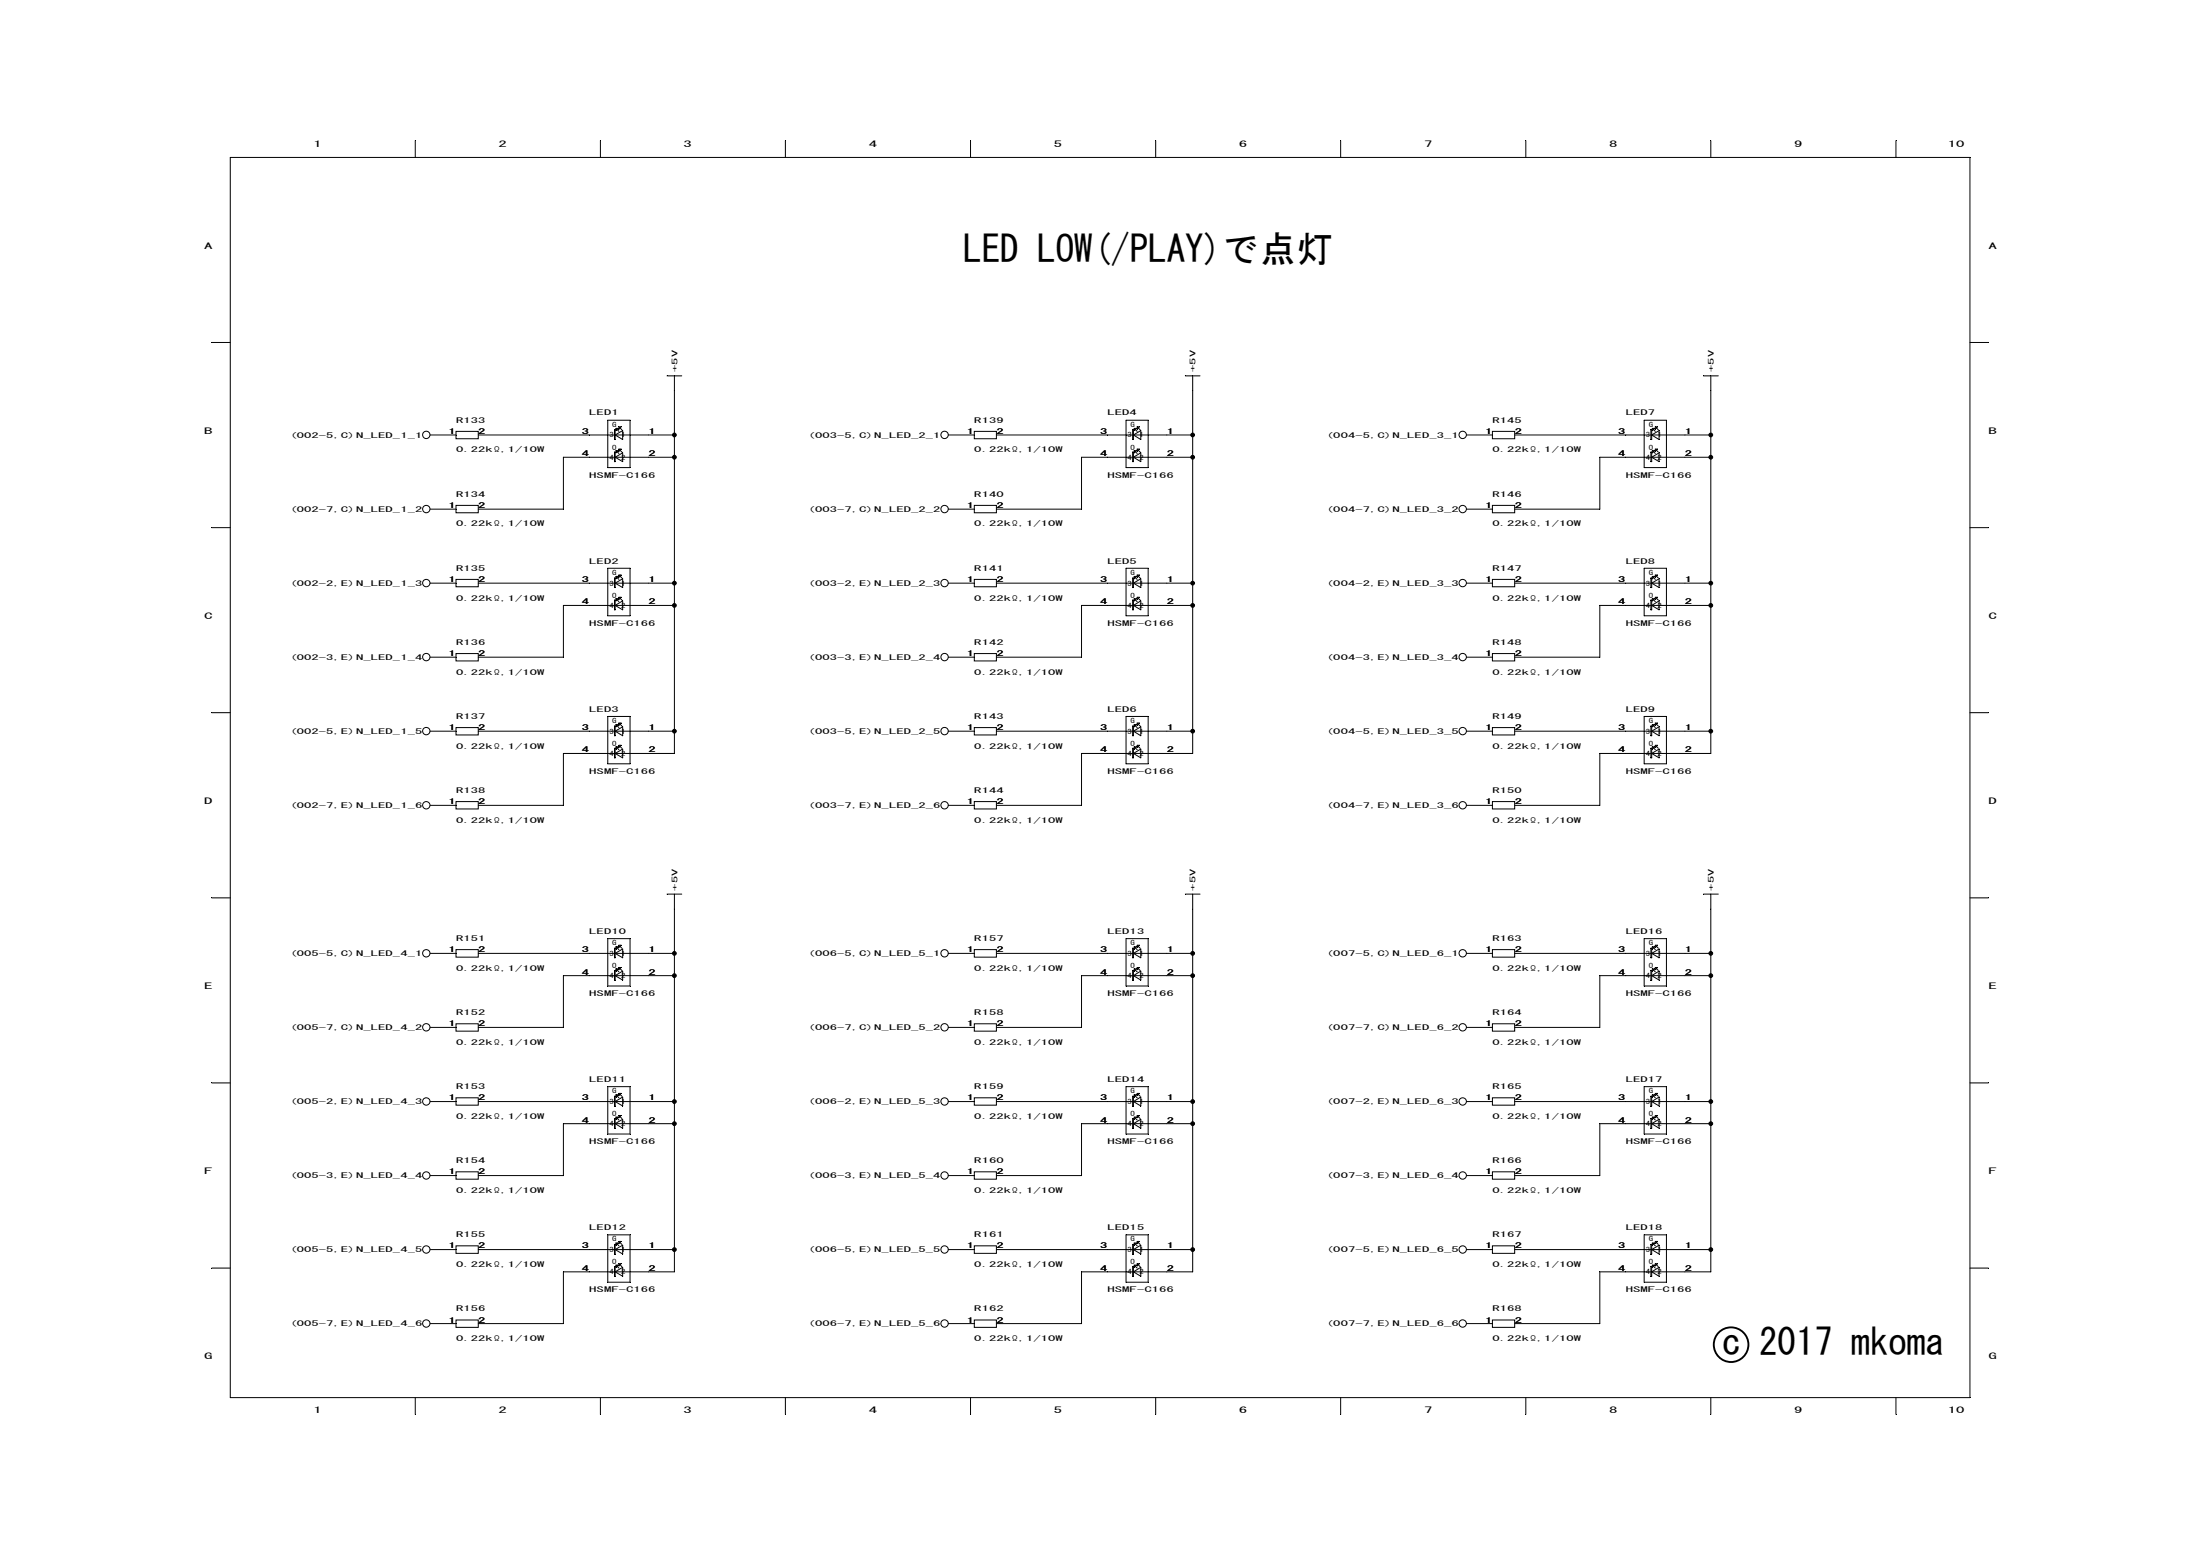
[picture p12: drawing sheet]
<svg xmlns="http://www.w3.org/2000/svg" width="297mm" height="210mm" viewBox="0 0 297 210" stroke-linecap="round" stroke-linejoin="round" font-family="sans-serif">
<circle cx="233.7" cy="181.5" r="2.34" fill="none" stroke="#000" stroke-width=".25"/>
<g fill="none" stroke="#000" stroke-width=".14">
<path d="M56.1 19v2.3M81.1 19v2.3M106 19v2.3M131 19v2.3M156 19v2.3M181 19v2.3M206 19v2.3M231 19v2.3M256 19v2.3M31.1 21.3h234.9v167.4h-234.9zM28.6 46.2h2.5M58.1 58.7h3.5"/>
<path d="M61.6 58.2h3v1h-3zM64.6 58.7h26.5M82.1 56.7h3v6.4h-3zM83 58h.1v1.3h-.1zM83.1 58.7l1-.6v1.2zM83.2 57.8h.3l-.3 .3zM83.3 57.9l.3 .3M83.6 57.6h.3l-.3 .3zM83.7 57.7l.3 .3M90.1 50.7h2M91.1 50.7v51h-15v7h-11.5M128 58.7h3.5"/>
<path d="M131.5 58.2h3v1h-3zM134.5 58.7h26.5M152 56.7h3v6.4h-3zM152.9 58h.1v1.3h-.1zM153 58.7l1-.6v1.2zM153.1 57.8h.3l-.3 .3zM153.2 57.9l.3 .3M153.5 57.6h.3l-.3 .3zM153.6 57.7l.3 .3M160 50.7h2M161 50.7v51h-15v7h-11.5M198 58.7h3.5"/>
<path d="M201.5 58.2h3v1h-3zM204.5 58.7h26.5M222 56.7h3v6.4h-3zM222.9 58h.1v1.3h-.1zM223 58.7l1-.6v1.2zM223.1 57.8h.3l-.3 .3zM223.2 57.9l.3 .3M223.5 57.6h.3l-.3 .3zM223.6 57.7l.3 .3M230 50.7h2M231 50.7v51h-15v7h-11.5M266 46.2h2.5"/>
<path d="M28.6 71.2h2.5M58.1 78.7h3.5M58.1 68.7h3.5M61.6 78.2h3v1h-3zM61.6 68.2h3v1h-3zM64.6 78.7h26.5M82.1 76.7h3v6.4h-3zM83 61h.1v1.3h-.1zM83 78h.1v1.3h-.1zM83.1 61.7l1-.6v1.2zM83.1 78.7l1-.6v1.2zM83.2 60.8h.3l-.3 .3z"/>
<path d="M83.2 77.8h.3l-.3 .3zM83.3 77.9l.3 .3M83.3 60.9l.3 .3M83.6 60.6h.3l-.3 .3zM83.6 77.6h.3l-.3 .3zM83.7 77.7l.3 .3M83.7 60.7l.3 .3M91.1 61.7h-15v7h-11.5M128 78.7h3.5M128 68.7h3.5M131.5 78.2h3v1h-3zM131.5 68.2h3v1h-3z"/>
<path d="M134.5 78.7h26.5M152 76.7h3v6.4h-3zM152.9 61h.1v1.3h-.1zM152.9 78h.1v1.3h-.1zM153 61.7l1-.6v1.2zM153 78.7l1-.6v1.2zM153.1 60.8h.3l-.3 .3zM153.1 77.8h.3l-.3 .3zM153.2 77.9l.3 .3M153.2 60.9l.3 .3M153.5 60.6h.3l-.3 .3zM153.5 77.6h.3l-.3 .3z"/>
<path d="M153.6 77.7l.3 .3M153.6 60.7l.3 .3M161 61.7h-15v7h-11.5M198 78.7h3.5M198 68.7h3.5M201.5 78.2h3v1h-3zM201.5 68.2h3v1h-3zM204.5 78.7h26.5M222 76.7h3v6.4h-3zM222.9 61h.1v1.3h-.1zM222.9 78h.1v1.3h-.1zM223 61.7l1-.6v1.2z"/>
<path d="M223 78.7l1-.6v1.2zM223.1 60.8h.3l-.3 .3zM223.1 77.8h.3l-.3 .3zM223.2 77.9l.3 .3M223.2 60.9l.3 .3M223.5 60.6h.3l-.3 .3zM223.5 77.6h.3l-.3 .3zM223.6 77.7l.3 .3M223.6 60.7l.3 .3M231 61.7h-15v7h-11.5M266 71.2h2.5M28.6 96.2h2.5"/>
<path d="M58.1 98.7h3.5M58.1 88.7h3.5M61.6 98.2h3v1h-3zM61.6 88.2h3v1h-3zM64.6 98.7h26.5M82.1 96.7h3v6.4h-3zM83 81h.1v1.3h-.1zM83 98h.1v1.3h-.1zM83.1 81.7l1-.6v1.2zM83.1 98.7l1-.6v1.2zM83.2 80.8h.3l-.3 .3zM83.2 97.8h.3l-.3 .3z"/>
<path d="M83.3 97.9l.3 .3M83.3 80.9l.3 .3M83.6 80.6h.3l-.3 .3zM83.6 97.6h.3l-.3 .3zM83.7 97.7l.3 .3M83.7 80.7l.3 .3M91.1 81.7h-15v7h-11.5M128 98.7h3.5M128 88.7h3.5M131.5 88.2h3v1h-3zM131.5 98.2h3v1h-3zM134.5 98.7h26.5"/>
<path d="M152 96.7h3v6.4h-3zM152.9 81h.1v1.3h-.1zM152.9 98h.1v1.3h-.1zM153 81.7l1-.6v1.2zM153 98.7l1-.6v1.2zM153.1 97.8h.3l-.3 .3zM153.1 80.8h.3l-.3 .3zM153.2 97.9l.3 .3M153.2 80.9l.3 .3M153.5 80.6h.3l-.3 .3zM153.5 97.6h.3l-.3 .3zM153.6 97.7l.3 .3"/>
<path d="M153.6 80.7l.3 .3M161 81.7h-15v7h-11.5M198 98.7h3.5M198 88.7h3.5M201.5 88.2h3v1h-3zM201.5 98.2h3v1h-3zM204.5 98.7h26.5M222 96.7h3v6.4h-3zM222.9 81h.1v1.3h-.1zM222.9 98h.1v1.3h-.1zM223 81.7l1-.6v1.2zM223 98.7l1-.6v1.2z"/>
<path d="M223.1 80.8h.3l-.3 .3zM223.1 97.8h.3l-.3 .3zM223.2 97.9l.3 .3M223.2 80.9l.3 .3M223.5 80.6h.3l-.3 .3zM223.5 97.6h.3l-.3 .3zM223.6 97.7l.3 .3M223.6 80.7l.3 .3M231 81.7h-15v7h-11.5M266 96.2h2.5M58.1 108.7h3.5M61.6 108.2h3v1h-3z"/>
<path d="M83 101h.1v1.3h-.1zM83.1 101.7l1-.6v1.2zM83.2 100.8h.3l-.3 .3zM83.3 100.9l.3 .3M83.6 100.6h.3l-.3 .3zM83.7 100.7l.3 .3M128 108.7h3.5M131.5 108.2h3v1h-3zM152.9 101h.1v1.3h-.1zM153 101.7l1-.6v1.2zM153.1 100.8h.3l-.3 .3zM153.2 100.9l.3 .3"/>
<path d="M153.5 100.6h.3l-.3 .3zM153.6 100.7l.3 .3M198 108.7h3.5M201.5 108.2h3v1h-3zM222.9 101h.1v1.3h-.1zM223 101.7l1-.6v1.2zM223.1 100.8h.3l-.3 .3zM223.2 100.9l.3 .3M223.5 100.6h.3l-.3 .3zM223.6 100.7l.3 .3M28.6 121.2h2.5M58.1 138.7h3.5"/>
<path d="M58.1 128.7h3.5M61.6 138.2h3v1h-3zM61.6 128.2h3v1h-3zM64.6 128.7h26.5M82.1 126.7h3v6.4h-3zM83 128h.1v1.3h-.1zM83 131h.1v1.3h-.1zM83.1 128.7l1-.6v1.2zM83.1 131.7l1-.6v1.2zM83.2 127.8h.3l-.3 .3zM83.2 130.8h.3l-.3 .3zM83.3 127.9l.3 .3"/>
<path d="M83.3 130.9l.3 .3M83.6 127.6h.3l-.3 .3zM83.6 130.6h.3l-.3 .3zM83.7 127.7l.3 .3M83.7 130.7l.3 .3M90.1 120.7h2M91.1 120.7v51h-15v7h-11.5M91.1 131.7h-15v7h-11.5M128 138.7h3.5M128 128.7h3.5M131.5 138.2h3v1h-3zM131.5 128.2h3v1h-3z"/>
<path d="M134.5 128.7h26.5M152 126.7h3v6.4h-3zM152.9 128h.1v1.3h-.1zM152.9 131h.1v1.3h-.1zM153 128.7l1-.6v1.2zM153 131.7l1-.6v1.2zM153.1 127.8h.3l-.3 .3zM153.1 130.8h.3l-.3 .3zM153.2 127.9l.3 .3M153.2 130.9l.3 .3M153.5 127.6h.3l-.3 .3zM153.5 130.6h.3l-.3 .3z"/>
<path d="M153.6 127.7l.3 .3M153.6 130.7l.3 .3M160 120.7h2M161 120.7v51h-15v7h-11.5M161 131.7h-15v7h-11.5M198 138.7h3.5M198 128.7h3.5M201.5 138.2h3v1h-3zM201.5 128.2h3v1h-3zM204.5 128.7h26.5M222 126.7h3v6.4h-3zM222.9 128h.1v1.3h-.1z"/>
<path d="M222.9 131h.1v1.3h-.1zM223 128.7l1-.6v1.2zM223 131.7l1-.6v1.2zM223.1 127.8h.3l-.3 .3zM223.1 130.8h.3l-.3 .3zM223.2 127.9l.3 .3M223.2 130.9l.3 .3M223.5 127.6h.3l-.3 .3zM223.5 130.6h.3l-.3 .3zM223.6 127.7l.3 .3M223.6 130.7l.3 .3M230 120.7h2"/>
<path d="M231 120.7v51h-15v7h-11.5M231 131.7h-15v7h-11.5M266 121.2h2.5M28.6 146.2h2.5M58.1 158.7h3.5M58.1 148.7h3.5M61.6 158.2h3v1h-3zM61.6 148.2h3v1h-3zM64.6 148.7h26.5M82.1 146.7h3v6.4h-3zM83 148h.1v1.3h-.1zM83 151h.1v1.3h-.1z"/>
<path d="M83.1 148.7l1-.6v1.2zM83.1 151.7l1-.6v1.2zM83.2 147.8h.3l-.3 .3zM83.2 150.8h.3l-.3 .3zM83.3 147.9l.3 .3M83.3 150.9l.3 .3M83.6 147.6h.3l-.3 .3zM83.6 150.6h.3l-.3 .3zM83.7 147.7l.3 .3M83.7 150.7l.3 .3M91.1 151.7h-15v7h-11.5M128 158.7h3.5"/>
<path d="M128 148.7h3.5M131.5 158.2h3v1h-3zM131.5 148.2h3v1h-3zM134.5 148.7h26.5M152 146.7h3v6.4h-3zM152.9 148h.1v1.3h-.1zM152.9 151h.1v1.3h-.1zM153 148.7l1-.6v1.2zM153 151.7l1-.6v1.2zM153.1 147.8h.3l-.3 .3zM153.1 150.8h.3l-.3 .3zM153.2 147.9l.3 .3"/>
<path d="M153.2 150.9l.3 .3M153.5 147.6h.3l-.3 .3zM153.5 150.6h.3l-.3 .3zM153.6 147.7l.3 .3M153.6 150.7l.3 .3M161 151.7h-15v7h-11.5M198 158.7h3.5M198 148.7h3.5M201.5 158.2h3v1h-3zM201.5 148.2h3v1h-3zM204.5 148.7h26.5M222 146.7h3v6.4h-3z"/>
<path d="M222.9 148h.1v1.3h-.1zM222.9 151h.1v1.3h-.1zM223 148.7l1-.6v1.2zM223 151.7l1-.6v1.2zM223.1 147.8h.3l-.3 .3zM223.1 150.8h.3l-.3 .3zM223.2 147.9l.3 .3M223.2 150.9l.3 .3M223.5 147.6h.3l-.3 .3zM223.5 150.6h.3l-.3 .3zM223.6 147.7l.3 .3M223.6 150.7l.3 .3"/>
<path d="M231 151.7h-15v7h-11.5M266 146.2h2.5M28.6 171.2h2.5M58.1 178.7h3.5M58.1 168.7h3.5M61.6 178.2h3v1h-3zM61.6 168.2h3v1h-3zM64.6 168.7h26.5M82.1 166.7h3v6.4h-3zM83 168h.1v1.3h-.1zM83 171h.1v1.3h-.1zM83.1 168.7l1-.6v1.2z"/>
<path d="M83.1 171.7l1-.6v1.2zM83.2 167.8h.3l-.3 .3zM83.2 170.8h.3l-.3 .3zM83.3 167.9l.3 .3M83.3 170.9l.3 .3M83.6 167.6h.3l-.3 .3zM83.6 170.6h.3l-.3 .3zM83.7 167.7l.3 .3M83.7 170.7l.3 .3M128 178.7h3.5M128 168.7h3.5M131.5 178.2h3v1h-3z"/>
<path d="M131.5 168.2h3v1h-3zM134.5 168.7h26.5M152 166.7h3v6.4h-3zM152.9 168h.1v1.3h-.1zM152.9 171h.1v1.3h-.1zM153 168.7l1-.6v1.2zM153 171.7l1-.6v1.2zM153.1 167.8h.3l-.3 .3zM153.1 170.8h.3l-.3 .3zM153.2 167.9l.3 .3M153.2 170.9l.3 .3M153.5 167.6h.3l-.3 .3z"/>
<path d="M153.5 170.6h.3l-.3 .3zM153.6 167.7l.3 .3M153.6 170.7l.3 .3M198 178.7h3.5M198 168.7h3.5M201.5 178.2h3v1h-3zM201.5 168.2h3v1h-3zM204.5 168.7h26.5M222 166.7h3v6.4h-3zM222.9 168h.1v1.3h-.1zM222.9 171h.1v1.3h-.1zM223 168.7l1-.6v1.2z"/>
<path d="M223 171.7l1-.6v1.2zM223.1 167.8h.3l-.3 .3zM223.1 170.8h.3l-.3 .3zM223.2 167.9l.3 .3M223.2 170.9l.3 .3M223.5 167.6h.3l-.3 .3zM223.5 170.6h.3l-.3 .3zM223.6 167.7l.3 .3M223.6 170.7l.3 .3M266 171.2h2.5M56.1 188.7v2.2M81.1 188.7v2.2"/>
<path d="M106 188.7v2.2M131 188.7v2.2M156 188.7v2.2M181 188.7v2.2M206 188.7v2.2M231 188.7v2.2M256 188.7v2.2"/>
<circle cx="57.6" cy="58.7" r=".5"/>
<circle cx="91.1" cy="58.7" r=".25"/>
<circle cx="127.5" cy="58.7" r=".5"/>
<circle cx="161" cy="58.7" r=".25"/>
<circle cx="197.5" cy="58.7" r=".5"/>
<circle cx="231" cy="58.7" r=".25"/>
<circle cx="57.6" cy="68.7" r=".5"/>
<circle cx="57.6" cy="78.7" r=".5"/>
<circle cx="91.1" cy="61.7" r=".25"/>
<circle cx="91.1" cy="78.7" r=".25"/>
<circle cx="127.5" cy="78.7" r=".5"/>
<circle cx="127.5" cy="68.7" r=".5"/>
<circle cx="161" cy="78.7" r=".25"/>
<circle cx="161" cy="61.7" r=".25"/>
<circle cx="197.5" cy="68.7" r=".5"/>
<circle cx="197.5" cy="78.7" r=".5"/>
<circle cx="231" cy="78.7" r=".25"/>
<circle cx="231" cy="61.7" r=".25"/>
<circle cx="57.6" cy="88.7" r=".5"/>
<circle cx="57.6" cy="98.7" r=".5"/>
<circle cx="91.1" cy="81.7" r=".25"/>
<circle cx="91.1" cy="98.7" r=".25"/>
<circle cx="127.5" cy="88.7" r=".5"/>
<circle cx="127.5" cy="98.7" r=".5"/>
<circle cx="161" cy="98.7" r=".25"/>
<circle cx="161" cy="81.7" r=".25"/>
<circle cx="197.5" cy="98.7" r=".5"/>
<circle cx="197.5" cy="88.7" r=".5"/>
<circle cx="231" cy="98.7" r=".25"/>
<circle cx="231" cy="81.7" r=".25"/>
<circle cx="57.6" cy="108.7" r=".5"/>
<circle cx="127.5" cy="108.7" r=".5"/>
<circle cx="197.5" cy="108.7" r=".5"/>
<circle cx="57.6" cy="128.7" r=".5"/>
<circle cx="57.6" cy="138.7" r=".5"/>
<circle cx="91.1" cy="128.7" r=".25"/>
<circle cx="91.1" cy="131.7" r=".25"/>
<circle cx="127.5" cy="138.7" r=".5"/>
<circle cx="127.5" cy="128.7" r=".5"/>
<circle cx="161" cy="128.7" r=".25"/>
<circle cx="161" cy="131.7" r=".25"/>
<circle cx="197.5" cy="128.7" r=".5"/>
<circle cx="197.5" cy="138.7" r=".5"/>
<circle cx="231" cy="131.7" r=".25"/>
<circle cx="231" cy="128.7" r=".25"/>
<circle cx="57.6" cy="158.7" r=".5"/>
<circle cx="57.6" cy="148.7" r=".5"/>
<circle cx="91.1" cy="148.7" r=".25"/>
<circle cx="91.1" cy="151.7" r=".25"/>
<circle cx="127.5" cy="148.7" r=".5"/>
<circle cx="127.5" cy="158.7" r=".5"/>
<circle cx="161" cy="151.7" r=".25"/>
<circle cx="161" cy="148.7" r=".25"/>
<circle cx="197.5" cy="148.7" r=".5"/>
<circle cx="197.5" cy="158.7" r=".5"/>
<circle cx="231" cy="151.7" r=".25"/>
<circle cx="231" cy="148.7" r=".25"/>
<circle cx="57.6" cy="168.7" r=".5"/>
<circle cx="57.6" cy="178.7" r=".5"/>
<circle cx="91.1" cy="168.7" r=".25"/>
<circle cx="127.5" cy="168.7" r=".5"/>
<circle cx="127.5" cy="178.7" r=".5"/>
<circle cx="161" cy="168.7" r=".25"/>
<circle cx="197.5" cy="168.7" r=".5"/>
<circle cx="197.5" cy="178.7" r=".5"/>
<circle cx="231" cy="168.7" r=".25"/>
</g>
<g fill="#000">
<circle cx="91.1" cy="58.7" r=".25"/>
<circle cx="161" cy="58.7" r=".25"/>
<circle cx="231" cy="58.7" r=".25"/>
<circle cx="91.1" cy="61.7" r=".25"/>
<circle cx="91.1" cy="78.7" r=".25"/>
<circle cx="161" cy="78.7" r=".25"/>
<circle cx="161" cy="61.7" r=".25"/>
<circle cx="231" cy="78.7" r=".25"/>
<circle cx="231" cy="61.7" r=".25"/>
<circle cx="91.1" cy="81.7" r=".25"/>
<circle cx="91.1" cy="98.7" r=".25"/>
<circle cx="161" cy="98.7" r=".25"/>
<circle cx="161" cy="81.7" r=".25"/>
<circle cx="231" cy="98.7" r=".25"/>
<circle cx="231" cy="81.7" r=".25"/>
<circle cx="91.1" cy="128.7" r=".25"/>
<circle cx="91.1" cy="131.7" r=".25"/>
<circle cx="161" cy="128.7" r=".25"/>
<circle cx="161" cy="131.7" r=".25"/>
<circle cx="231" cy="131.7" r=".25"/>
<circle cx="231" cy="128.7" r=".25"/>
<circle cx="91.1" cy="148.7" r=".25"/>
<circle cx="91.1" cy="151.7" r=".25"/>
<circle cx="161" cy="151.7" r=".25"/>
<circle cx="161" cy="148.7" r=".25"/>
<circle cx="231" cy="151.7" r=".25"/>
<circle cx="231" cy="148.7" r=".25"/>
<circle cx="91.1" cy="168.7" r=".25"/>
<circle cx="161" cy="168.7" r=".25"/>
<circle cx="231" cy="168.7" r=".25"/>
</g>
<g font-size="5">
<text x="130.1" y="35.4">LED LOW(/PLAY)で点灯</text>
<text x="232.5" y="182.9">c 2017 mkoma</text>
</g>
<g font-size="1.1">
<text x="42.3" y="19.8">1</text>
<text x="67.3" y="19.8">2</text>
<text x="92.3" y="19.8">3</text>
<text x="117.3" y="19.8">4</text>
<text x="142.3" y="19.8">5</text>
<text x="167.3" y="19.8">6</text>
<text x="192.3" y="19.8">7</text>
<text x="217.3" y="19.8">8</text>
<text x="242.2" y="19.8">9</text>
<text x="263" y="19.8">10</text>
<text x="27.6" y="33.5">A</text>
<text x="268.5" y="33.5">A</text>
<text x="27.6" y="58.5">B</text>
<text x="268.5" y="58.5">B</text>
<text x="27.6" y="83.5">C</text>
<text x="268.5" y="83.5">C</text>
<text x="27.6" y="108.5">D</text>
<text x="268.5" y="108.5">D</text>
<text x="27.6" y="133.5">E</text>
<text x="268.5" y="133.5">E</text>
<text x="27.6" y="158.5">F</text>
<text x="268.5" y="158.5">F</text>
<text x="27.6" y="183.5">G</text>
<text x="268.5" y="183.5">G</text>
<text x="42.3" y="190.7">1</text>
<text x="67.3" y="190.7">2</text>
<text x="92.3" y="190.7">3</text>
<text x="117.3" y="190.7">4</text>
<text x="142.3" y="190.7">5</text>
<text x="167.3" y="190.7">6</text>
<text x="192.3" y="190.7">7</text>
<text x="217.3" y="190.7">8</text>
<text x="242.2" y="190.7">9</text>
<text x="263" y="190.7">10</text>
</g>
<g font-size="1">
<text x="91.5" y="50.2" transform="rotate(-90 91.5 50.2)">+5V</text>
<text x="161.4" y="50.2" transform="rotate(-90 161.4 50.2)">+5V</text>
<text x="231.4" y="50.2" transform="rotate(-90 231.4 50.2)">+5V</text>
<text x="39.1" y="59.1">(002-5,C)N_LED_1_1</text>
<text x="60.6" y="58.6">1</text>
<text x="61.6" y="57.1">R133</text>
<text x="64.6" y="58.6">2</text>
<text x="78.6" y="58.6">3</text>
<text x="79.6" y="56.1">LED1</text>
<text x="87.6" y="58.6">1</text>
<text x="109" y="59.1">(003-5,C)N_LED_2_1</text>
<text x="130.5" y="58.6">1</text>
<text x="131.5" y="57.1">R139</text>
<text x="134.5" y="58.6">2</text>
<text x="148.5" y="58.6">3</text>
<text x="149.5" y="56.1">LED4</text>
<text x="157.5" y="58.6">1</text>
<text x="179" y="59.1">(004-5,C)N_LED_3_1</text>
<text x="200.5" y="58.6">1</text>
<text x="201.5" y="57.1">R145</text>
<text x="204.5" y="58.6">2</text>
<text x="218.5" y="58.6">3</text>
<text x="219.5" y="56.1">LED7</text>
<text x="227.5" y="58.6">1</text>
<text x="61.6" y="61.1">0.22kΩ,1/10W</text>
<text x="78.6" y="61.6">4</text>
<text x="79.6" y="64.5">HSMF-C166</text>
<text x="87.6" y="61.6">2</text>
<text x="131.5" y="61.1">0.22kΩ,1/10W</text>
<text x="148.5" y="61.6">4</text>
<text x="149.5" y="64.5">HSMF-C166</text>
<text x="157.5" y="61.6">2</text>
<text x="201.5" y="61.1">0.22kΩ,1/10W</text>
<text x="218.5" y="61.6">4</text>
<text x="219.5" y="64.5">HSMF-C166</text>
<text x="227.5" y="61.6">2</text>
<text x="39.1" y="69.1">(002-7,C)N_LED_1_2</text>
<text x="60.6" y="68.6">1</text>
<text x="61.6" y="67.1">R134</text>
<text x="61.6" y="71.1">0.22kΩ,1/10W</text>
<text x="64.6" y="68.6">2</text>
<text x="109" y="69.1">(003-7,C)N_LED_2_2</text>
<text x="130.5" y="68.6">1</text>
<text x="131.5" y="67.1">R140</text>
<text x="131.5" y="71.1">0.22kΩ,1/10W</text>
<text x="134.5" y="68.6">2</text>
<text x="179" y="69.1">(004-7,C)N_LED_3_2</text>
<text x="200.5" y="68.6">1</text>
<text x="201.5" y="67.1">R146</text>
<text x="201.5" y="71.1">0.22kΩ,1/10W</text>
<text x="204.5" y="68.6">2</text>
<text x="61.6" y="77.1">R135</text>
<text x="79.6" y="76.1">LED2</text>
<text x="131.5" y="77.1">R141</text>
<text x="149.5" y="76.1">LED5</text>
<text x="201.5" y="77.1">R147</text>
<text x="219.5" y="76.1">LED8</text>
<text x="39.1" y="79.1">(002-2,E)N_LED_1_3</text>
<text x="60.6" y="78.6">1</text>
<text x="61.6" y="81.1">0.22kΩ,1/10W</text>
<text x="64.6" y="78.6">2</text>
<text x="78.6" y="78.6">3</text>
<text x="78.6" y="81.6">4</text>
<text x="87.6" y="81.6">2</text>
<text x="87.6" y="78.6">1</text>
<text x="109" y="79.1">(003-2,E)N_LED_2_3</text>
<text x="130.5" y="78.6">1</text>
<text x="131.5" y="81.1">0.22kΩ,1/10W</text>
<text x="134.5" y="78.6">2</text>
<text x="148.5" y="78.6">3</text>
<text x="148.5" y="81.6">4</text>
<text x="157.5" y="81.6">2</text>
<text x="157.5" y="78.6">1</text>
<text x="179" y="79.1">(004-2,E)N_LED_3_3</text>
<text x="200.5" y="78.6">1</text>
<text x="201.5" y="81.1">0.22kΩ,1/10W</text>
<text x="204.5" y="78.6">2</text>
<text x="218.5" y="78.6">3</text>
<text x="218.5" y="81.6">4</text>
<text x="227.5" y="81.6">2</text>
<text x="227.5" y="78.6">1</text>
<text x="39.1" y="89.1">(002-3,E)N_LED_1_4</text>
<text x="60.6" y="88.6">1</text>
<text x="61.6" y="87.1">R136</text>
<text x="64.6" y="88.6">2</text>
<text x="79.6" y="84.5">HSMF-C166</text>
<text x="109" y="89.1">(003-3,E)N_LED_2_4</text>
<text x="130.5" y="88.6">1</text>
<text x="131.5" y="87.1">R142</text>
<text x="134.5" y="88.6">2</text>
<text x="149.5" y="84.5">HSMF-C166</text>
<text x="179" y="89.1">(004-3,E)N_LED_3_4</text>
<text x="200.5" y="88.6">1</text>
<text x="201.5" y="87.1">R148</text>
<text x="204.5" y="88.6">2</text>
<text x="219.5" y="84.5">HSMF-C166</text>
<text x="61.6" y="91.1">0.22kΩ,1/10W</text>
<text x="131.5" y="91.1">0.22kΩ,1/10W</text>
<text x="201.5" y="91.1">0.22kΩ,1/10W</text>
<text x="39.1" y="99.1">(002-5,E)N_LED_1_5</text>
<text x="60.6" y="98.6">1</text>
<text x="61.6" y="97">R137</text>
<text x="61.6" y="101">0.22kΩ,1/10W</text>
<text x="64.6" y="98.6">2</text>
<text x="78.6" y="98.6">3</text>
<text x="78.6" y="101.6">4</text>
<text x="79.6" y="96.1">LED3</text>
<text x="87.6" y="101.6">2</text>
<text x="87.6" y="98.6">1</text>
<text x="109" y="99.1">(003-5,E)N_LED_2_5</text>
<text x="130.5" y="98.6">1</text>
<text x="131.5" y="97">R143</text>
<text x="131.5" y="101">0.22kΩ,1/10W</text>
<text x="134.5" y="98.6">2</text>
<text x="148.5" y="98.6">3</text>
<text x="148.5" y="101.6">4</text>
<text x="149.5" y="96.1">LED6</text>
<text x="157.5" y="101.6">2</text>
<text x="157.5" y="98.6">1</text>
<text x="179" y="99.1">(004-5,E)N_LED_3_5</text>
<text x="200.5" y="98.6">1</text>
<text x="201.5" y="97">R149</text>
<text x="201.5" y="101">0.22kΩ,1/10W</text>
<text x="204.5" y="98.6">2</text>
<text x="218.5" y="98.6">3</text>
<text x="218.5" y="101.6">4</text>
<text x="219.5" y="96.1">LED9</text>
<text x="227.5" y="101.6">2</text>
<text x="227.5" y="98.6">1</text>
<text x="61.6" y="107.1">R138</text>
<text x="79.6" y="104.5">HSMF-C166</text>
<text x="131.5" y="107.1">R144</text>
<text x="149.5" y="104.5">HSMF-C166</text>
<text x="201.5" y="107.1">R150</text>
<text x="219.5" y="104.5">HSMF-C166</text>
<text x="39.1" y="109.1">(002-7,E)N_LED_1_6</text>
<text x="60.6" y="108.5">1</text>
<text x="61.6" y="111">0.22kΩ,1/10W</text>
<text x="64.6" y="108.5">2</text>
<text x="109" y="109.1">(003-7,E)N_LED_2_6</text>
<text x="130.5" y="108.5">1</text>
<text x="131.5" y="111">0.22kΩ,1/10W</text>
<text x="134.5" y="108.5">2</text>
<text x="179" y="109.1">(004-7,E)N_LED_3_6</text>
<text x="200.5" y="108.5">1</text>
<text x="201.5" y="111">0.22kΩ,1/10W</text>
<text x="204.5" y="108.5">2</text>
<text x="91.5" y="120.2" transform="rotate(-90 91.5 120.2)">+5V</text>
<text x="161.4" y="120.2" transform="rotate(-90 161.4 120.2)">+5V</text>
<text x="231.4" y="120.2" transform="rotate(-90 231.4 120.2)">+5V</text>
<text x="39.1" y="129">(005-5,C)N_LED_4_1</text>
<text x="60.6" y="128.5">1</text>
<text x="61.6" y="127">R151</text>
<text x="61.6" y="131">0.22kΩ,1/10W</text>
<text x="64.6" y="128.5">2</text>
<text x="78.6" y="128.5">3</text>
<text x="78.6" y="131.6">4</text>
<text x="79.6" y="126">LED10</text>
<text x="87.6" y="131.6">2</text>
<text x="87.6" y="128.5">1</text>
<text x="109" y="129">(006-5,C)N_LED_5_1</text>
<text x="130.5" y="128.5">1</text>
<text x="131.5" y="127">R157</text>
<text x="131.5" y="131">0.22kΩ,1/10W</text>
<text x="134.5" y="128.5">2</text>
<text x="148.5" y="128.5">3</text>
<text x="148.5" y="131.6">4</text>
<text x="149.5" y="126">LED13</text>
<text x="157.5" y="131.6">2</text>
<text x="157.5" y="128.5">1</text>
<text x="179" y="129">(007-5,C)N_LED_6_1</text>
<text x="200.5" y="128.5">1</text>
<text x="201.5" y="127">R163</text>
<text x="201.5" y="131">0.22kΩ,1/10W</text>
<text x="204.5" y="128.5">2</text>
<text x="218.5" y="128.5">3</text>
<text x="218.5" y="131.6">4</text>
<text x="219.5" y="126">LED16</text>
<text x="227.5" y="131.6">2</text>
<text x="227.5" y="128.5">1</text>
<text x="61.6" y="137">R152</text>
<text x="79.6" y="134.4">HSMF-C166</text>
<text x="131.5" y="137">R158</text>
<text x="149.5" y="134.4">HSMF-C166</text>
<text x="201.5" y="137">R164</text>
<text x="219.5" y="134.4">HSMF-C166</text>
<text x="39.1" y="139">(005-7,C)N_LED_4_2</text>
<text x="60.6" y="138.5">1</text>
<text x="61.6" y="141">0.22kΩ,1/10W</text>
<text x="64.6" y="138.5">2</text>
<text x="109" y="139">(006-7,C)N_LED_5_2</text>
<text x="130.5" y="138.5">1</text>
<text x="131.5" y="141">0.22kΩ,1/10W</text>
<text x="134.5" y="138.5">2</text>
<text x="179" y="139">(007-7,C)N_LED_6_2</text>
<text x="200.5" y="138.5">1</text>
<text x="201.5" y="141">0.22kΩ,1/10W</text>
<text x="204.5" y="138.5">2</text>
<text x="39.1" y="149">(005-2,E)N_LED_4_3</text>
<text x="60.6" y="148.5">1</text>
<text x="61.6" y="147">R153</text>
<text x="64.6" y="148.5">2</text>
<text x="78.6" y="148.5">3</text>
<text x="79.6" y="146">LED11</text>
<text x="87.6" y="148.5">1</text>
<text x="109" y="149">(006-2,E)N_LED_5_3</text>
<text x="130.5" y="148.5">1</text>
<text x="131.5" y="147">R159</text>
<text x="134.5" y="148.5">2</text>
<text x="148.5" y="148.5">3</text>
<text x="149.5" y="146">LED14</text>
<text x="157.5" y="148.5">1</text>
<text x="179" y="149">(007-2,E)N_LED_6_3</text>
<text x="200.5" y="148.5">1</text>
<text x="201.5" y="147">R165</text>
<text x="204.5" y="148.5">2</text>
<text x="218.5" y="148.5">3</text>
<text x="219.5" y="146">LED17</text>
<text x="227.5" y="148.5">1</text>
<text x="61.6" y="151">0.22kΩ,1/10W</text>
<text x="78.6" y="151.5">4</text>
<text x="79.6" y="154.4">HSMF-C166</text>
<text x="87.6" y="151.5">2</text>
<text x="131.5" y="151">0.22kΩ,1/10W</text>
<text x="148.5" y="151.5">4</text>
<text x="149.5" y="154.4">HSMF-C166</text>
<text x="157.5" y="151.5">2</text>
<text x="201.5" y="151">0.22kΩ,1/10W</text>
<text x="218.5" y="151.5">4</text>
<text x="219.5" y="154.4">HSMF-C166</text>
<text x="227.5" y="151.5">2</text>
<text x="39.1" y="159">(005-3,E)N_LED_4_4</text>
<text x="60.6" y="158.5">1</text>
<text x="61.6" y="157">R154</text>
<text x="61.6" y="161">0.22kΩ,1/10W</text>
<text x="64.6" y="158.5">2</text>
<text x="109" y="159">(006-3,E)N_LED_5_4</text>
<text x="130.5" y="158.5">1</text>
<text x="131.5" y="157">R160</text>
<text x="131.5" y="161">0.22kΩ,1/10W</text>
<text x="134.5" y="158.5">2</text>
<text x="179" y="159">(007-3,E)N_LED_6_4</text>
<text x="200.5" y="158.5">1</text>
<text x="201.5" y="157">R166</text>
<text x="201.5" y="161">0.22kΩ,1/10W</text>
<text x="204.5" y="158.5">2</text>
<text x="61.6" y="167">R155</text>
<text x="79.6" y="166">LED12</text>
<text x="131.5" y="167">R161</text>
<text x="149.5" y="166">LED15</text>
<text x="201.5" y="167">R167</text>
<text x="219.5" y="166">LED18</text>
<text x="39.1" y="169">(005-5,E)N_LED_4_5</text>
<text x="60.6" y="168.5">1</text>
<text x="61.6" y="171">0.22kΩ,1/10W</text>
<text x="64.6" y="168.5">2</text>
<text x="78.6" y="171.5">4</text>
<text x="78.6" y="168.5">3</text>
<text x="87.6" y="171.5">2</text>
<text x="87.6" y="168.5">1</text>
<text x="109" y="169">(006-5,E)N_LED_5_5</text>
<text x="130.5" y="168.5">1</text>
<text x="131.5" y="171">0.22kΩ,1/10W</text>
<text x="134.5" y="168.5">2</text>
<text x="148.5" y="171.5">4</text>
<text x="148.5" y="168.5">3</text>
<text x="157.5" y="171.5">2</text>
<text x="157.5" y="168.5">1</text>
<text x="179" y="169">(007-5,E)N_LED_6_5</text>
<text x="200.5" y="168.5">1</text>
<text x="201.5" y="171">0.22kΩ,1/10W</text>
<text x="204.5" y="168.5">2</text>
<text x="218.5" y="171.5">4</text>
<text x="218.5" y="168.5">3</text>
<text x="227.5" y="171.5">2</text>
<text x="227.5" y="168.5">1</text>
<text x="39.1" y="179">(005-7,E)N_LED_4_6</text>
<text x="60.6" y="178.5">1</text>
<text x="61.6" y="177">R156</text>
<text x="64.6" y="178.5">2</text>
<text x="79.6" y="174.4">HSMF-C166</text>
<text x="109" y="179">(006-7,E)N_LED_5_6</text>
<text x="130.5" y="178.5">1</text>
<text x="131.5" y="177">R162</text>
<text x="134.5" y="178.5">2</text>
<text x="149.5" y="174.4">HSMF-C166</text>
<text x="179" y="179">(007-7,E)N_LED_6_6</text>
<text x="200.5" y="178.5">1</text>
<text x="201.5" y="177">R168</text>
<text x="204.5" y="178.5">2</text>
<text x="219.5" y="174.4">HSMF-C166</text>
<text x="61.6" y="181">0.22kΩ,1/10W</text>
<text x="131.5" y="181">0.22kΩ,1/10W</text>
<text x="201.5" y="181">0.22kΩ,1/10W</text>
</g>
<g font-size=".9">
<text x="82.3" y="59.1">3</text>
<text x="82.7" y="57.6">G</text>
<text x="83.9" y="59.1">1</text>
<text x="152.2" y="59.1">3</text>
<text x="152.6" y="57.6">G</text>
<text x="153.8" y="59.1">1</text>
<text x="222.2" y="59.1">3</text>
<text x="222.6" y="57.6">G</text>
<text x="223.8" y="59.1">1</text>
<text x="82.3" y="62.1">4</text>
<text x="82.7" y="60.7">O</text>
<text x="83.9" y="62.1">2</text>
<text x="152.2" y="62.1">4</text>
<text x="152.6" y="60.7">O</text>
<text x="153.8" y="62.1">2</text>
<text x="222.2" y="62.1">4</text>
<text x="222.6" y="60.7">O</text>
<text x="223.8" y="62.1">2</text>
<text x="82.7" y="77.6">G</text>
<text x="152.6" y="77.6">G</text>
<text x="222.6" y="77.6">G</text>
<text x="82.3" y="79.1">3</text>
<text x="82.3" y="82">4</text>
<text x="82.7" y="80.7">O</text>
<text x="83.9" y="79.1">1</text>
<text x="83.9" y="82">2</text>
<text x="152.2" y="82">4</text>
<text x="152.2" y="79.1">3</text>
<text x="152.6" y="80.7">O</text>
<text x="153.8" y="79.1">1</text>
<text x="153.8" y="82">2</text>
<text x="222.2" y="82">4</text>
<text x="222.2" y="79.1">3</text>
<text x="222.6" y="80.7">O</text>
<text x="223.8" y="79.1">1</text>
<text x="223.8" y="82">2</text>
<text x="82.3" y="99">3</text>
<text x="82.7" y="97.6">G</text>
<text x="82.7" y="100.7">O</text>
<text x="83.9" y="99">1</text>
<text x="152.2" y="99">3</text>
<text x="152.6" y="97.6">G</text>
<text x="152.6" y="100.7">O</text>
<text x="153.8" y="99">1</text>
<text x="222.2" y="99">3</text>
<text x="222.6" y="97.6">G</text>
<text x="222.6" y="100.7">O</text>
<text x="223.8" y="99">1</text>
<text x="82.3" y="102">4</text>
<text x="83.9" y="102">2</text>
<text x="152.2" y="102">4</text>
<text x="153.8" y="102">2</text>
<text x="222.2" y="102">4</text>
<text x="223.8" y="102">2</text>
<text x="82.3" y="129">3</text>
<text x="82.7" y="127.6">G</text>
<text x="82.7" y="130.7">O</text>
<text x="83.9" y="129">1</text>
<text x="152.2" y="129">3</text>
<text x="152.6" y="127.6">G</text>
<text x="152.6" y="130.7">O</text>
<text x="153.8" y="129">1</text>
<text x="222.2" y="129">3</text>
<text x="222.6" y="127.6">G</text>
<text x="222.6" y="130.7">O</text>
<text x="223.8" y="129">1</text>
<text x="82.3" y="132">4</text>
<text x="83.9" y="132">2</text>
<text x="152.2" y="132">4</text>
<text x="153.8" y="132">2</text>
<text x="222.2" y="132">4</text>
<text x="223.8" y="132">2</text>
<text x="82.3" y="149">3</text>
<text x="82.7" y="147.6">G</text>
<text x="83.9" y="149">1</text>
<text x="152.2" y="149">3</text>
<text x="152.6" y="147.6">G</text>
<text x="153.8" y="149">1</text>
<text x="222.2" y="149">3</text>
<text x="222.6" y="147.6">G</text>
<text x="223.8" y="149">1</text>
<text x="82.3" y="152">4</text>
<text x="82.7" y="150.7">O</text>
<text x="83.9" y="152">2</text>
<text x="152.2" y="152">4</text>
<text x="152.6" y="150.7">O</text>
<text x="153.8" y="152">2</text>
<text x="222.2" y="152">4</text>
<text x="222.6" y="150.7">O</text>
<text x="223.8" y="152">2</text>
<text x="82.7" y="167.6">G</text>
<text x="152.6" y="167.6">G</text>
<text x="222.6" y="167.6">G</text>
<text x="82.3" y="169">3</text>
<text x="82.3" y="172">4</text>
<text x="82.7" y="170.7">O</text>
<text x="83.9" y="169">1</text>
<text x="83.9" y="172">2</text>
<text x="152.2" y="172">4</text>
<text x="152.2" y="169">3</text>
<text x="152.6" y="170.7">O</text>
<text x="153.8" y="169">1</text>
<text x="153.8" y="172">2</text>
<text x="222.2" y="172">4</text>
<text x="222.2" y="169">3</text>
<text x="222.6" y="170.7">O</text>
<text x="223.8" y="169">1</text>
<text x="223.8" y="172">2</text>
</g>
</svg>
